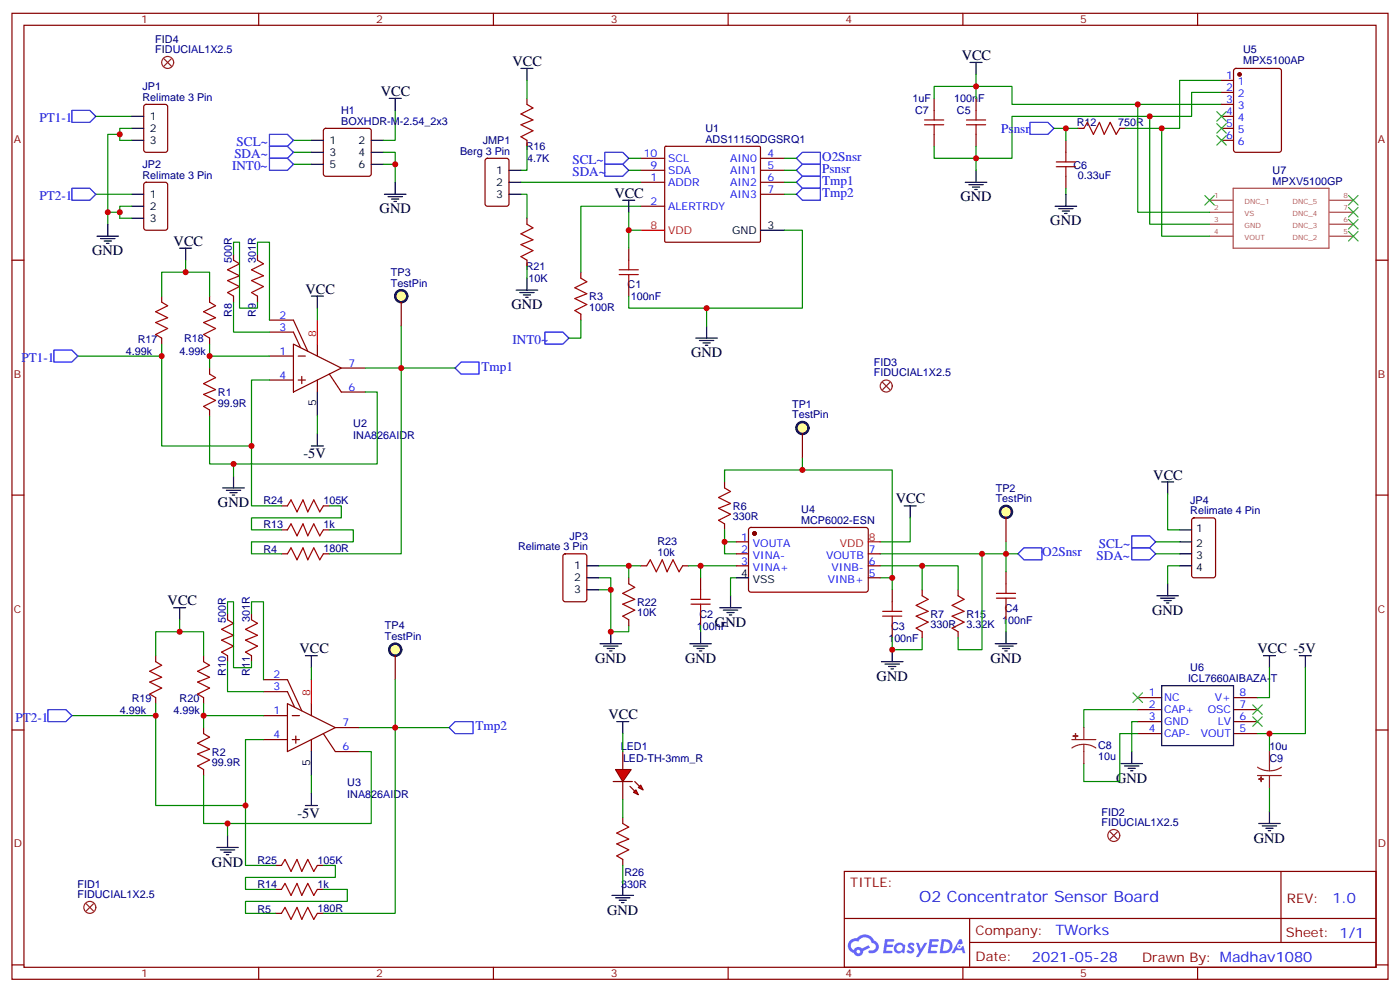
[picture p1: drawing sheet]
<svg xmlns="http://www.w3.org/2000/svg" width="412mm" height="292mm" viewBox="0 0 412 292" stroke-linecap="round" stroke-linejoin="round" font-family="sans-serif">
<g fill="none" stroke="#870000" stroke-width=".35">
<path d="M3.5 3.9h405.4v284.4h-405.4zM7.1 7.4h398.2v277.3h-398.2zM76.2 3.9v3.5M145.3 3.9v3.5M214.5 3.9v3.5M283.6 3.9v3.5M352.8 3.9v3.5M3.5 76.6h3.6M405.3 76.6h3.6M3.5 145.7h3.6M405.3 145.7h3.6M3.5 214.9h3.6"/>
<path d="M405.3 214.9h3.6M248.7 256.5h156.6v28.2h-156.6zM377.3 256.5v20.9M248.7 270.4h156.5M285.6 277.4h119.6M285.6 270.4v14.1M3.5 284h3.6M76.2 284.7v3.6M145.3 284.7v3.6M214.5 284.7v3.6M283.6 284.7v3.6M352.8 284.7v3.6"/>
<path d="M405.3 284h3.6"/>
</g>
<g fill="#5487ff">
<path d="M267.7 277.7a1.22 1.22 0 0 1 1.7 .2l-.4 .6a.47 .47 0 0 0-.3-.4 .47 .47 0 0 0-.5 .2l.1 .2a1.14 1.14 0 0 1 .8 1.8 1.14 1.14 0 0 1-1.9 0l-.2-.2 .5-.6 .7 .5a.29 .29 0 0 0 .3-.3 .29 .29 0 0 0-.2-.3 1.04 1.04 0 0 1-.6-1.7z"/>
<path d="M260.7 276.4h2.4l.3 .2-.2 .5-1.8 .1-.1 .8h1.5l.3 .4-.3 .4h-1.6l-.2 1.1h1.7l.2 .3-.2 .3-2.6 .1z"/>
<path d="M273.8 276.4h2.4l.3 .2-.1 .5-1.8 .1-.2 .8h1.6l.3 .4-.4 .4h-1.6l-.1 1.1h1.7l.2 .3-.2 .3-2.6 .1z"/>
<path d="M282.6 276.4h.7l.3 1.3-.6 .3a.69 .69 0 0 0-1 .3 .69 .69 0 0 0 .4 .9 .69 .69 0 0 0 .9-.6l.5-.2 .6 2.2h-.8l-.2-.9h-1.8l-.5 .9h-.8z"/>
<path d="M269.8 277.5h.8l.6 1.8 1.1-1.8h.9l-2.6 4.2h-.8l.9-1.5z"/>
<path d="M277.4 276.4l-.6 4.2h1.3a2.11 2.11 0 0 0 2.5-2.1 2.11 2.11 0 0 0-2.5-2.1zM278.1 277.2a1.39 1.39 0 0 1 1.7 1.4 1.39 1.39 0 0 1-1.8 1.3h-.3z"/>
<path d="M263.7 278.1a1.54 1.54 0 0 0-.1 2.1 1.54 1.54 0 0 0 2.2 .1l.6 .3 .3-2.3-.2-.3h-.4a1.49 1.49 0 0 0-2.4 .1zM264 279.1a.94 .94 0 0 1 1.8 0 .94 .94 0 0 1-1.8 0z"/>
<path d="M250.4 276.8a2.18 2.18 0 0 0 1.1 3.7 1.44 1.44 0 0 0 1.6 .9 1.44 1.44 0 0 0 1.2-1.4l2-1-.5-.8-1.9 1a1.47 1.47 0 0 0-2.4 .4 1.39 1.39 0 0 1-.7-1.9 1.39 1.39 0 0 1 2-.5 2.12 2.12 0 0 1 2.2-1.3 2.12 2.12 0 0 1 1.9 1.7 1.14 1.14 0 0 1 1.1 1.4 1.14 1.14 0 0 1-1.7 .7 .43 .43 0 0 0-.5 .4 .43 .43 0 0 0 .4 .5 1.98 1.98 0 0 0 2.5-1.2 1.98 1.98 0 0 0-1.2-2.6 3.1 3.1 0 0 0-5.3-.6l-.9 .1zM252.3 280.1a.55 .55 0 0 1 1.1 0 .55 .55 0 0 1-1.1 0z"/>
<circle cx="282.6" cy="278.5" r=".26"/>
</g>
<g fill="none" stroke="#008700" stroke-width=".35">
<path d="M28.2 34.3h10.6M38.8 37.8h-3.5v3.5h3.5M116.4 32.5v8.8h-3.5M155.2 23.7v5.3M275.2 29v-3.6h12.3v3.6M287.5 21.9v3.5h10.6v5.3h61.7M310.4 37.8h3.6M317.5 37.8h-3.5v3.5M359.8 23.7h-12.3v14.1h-15.9M359.8 27.2h-8.8v7.1h-52.9v12.3h-10.6v3.5M86.4 48.4h5.3M86.4 44.8h5.3"/>
<path d="M86.4 41.3h5.3M112.9 44.8h3.5v8.9M112.9 48.4h3.5M153.5 57.2h1.7v7M153.5 53.7h35.2M155.2 43.1v7h-1.7M185.2 46.6h3.5M185.2 50.1h3.5M231.1 53.7h3.5M231.1 46.6h3.5M231.1 50.1h3.5M231.1 57.2h3.5"/>
<path d="M275.2 43.1v3.5h12.3v-3.5M314 55.4v1.8M54.7 76.6v3.5M68.8 74.8v-3.5h1.8v19.4h5.2v-1.8M75.8 74.8v-3.5h3.6v22.9M155.2 78.4v3.5M185.2 62.5v5.3M188.7 60.7h-17.6v19.4M188.7 67.8h-3.5v5.3M231.1 67.8h5.3v22.9h-51.2v-3.5M47.6 87.2v-7.1h14.1v7.1M68.8 88.9v8.9h10.6"/>
<path d="M93.5 90.7v3.5M171.1 94.2v5.3h-3.5M47.6 101.3v3.5h-24.7M47.6 104.8v26.5h26.5v-19.4h5.3M61.7 101.3v7M61.7 104.8h17.7M107.6 108.3h26.5M118.2 108.3v54.7h-21.2M61.7 122.4v14.2h7.1v3.5M74.1 131.3v17.6h8.8M93.5 122.4v5.3M97 148.9h3.5v3.5h-26.4v3.6h8.8"/>
<path d="M97 156h7.1v3.5h-30v3.5h8.8M213.4 141.9v-3.6h49.4v31.8h-3.5M213.4 156v3.5M217 159.5h-3.6v3.5h3.6M176.4 170.1h3.5v15.8h5.3v-1.7M176.4 173.6h3.5M176.4 166.5h12.3M185.2 166.5v3.6M202.8 166.5h14.2M206.4 166.5v3.6M45.9 193v-7.1h14.1v7.1M52.9 182.4v3.5"/>
<path d="M67 194.8v8.8h10.6M67 180.7v-3.6h1.8v19.4h5.3v-1.7M74.1 180.7v-3.6h3.5v23M91.7 196.5v3.6M206.4 184.2v1.7M373.9 196.5v8.9h-3.5M384.5 196.5v19.4h-10.6M45.9 207.1v3.5h-24.7M45.9 210.6v26.5h26.4v-19.4h5.3M60 207.1v7.1M60 210.6h17.6M105.8 214.2h26.5"/>
<path d="M116.4 214.2v54.7h-21.2M335.1 215.9h-5.3v14.1h-10.5v-5.2M335.1 208.9h-15.8v5.3M335.1 212.4h-1.7v8.8M370.4 215.9h3.5v5.3M60 228.3v14.1h7v3.5M72.3 237.1v17.6h8.8M91.7 228.3v5.3M373.9 231.8v7.1M95.2 254.7h3.6v3.6h-26.5v3.5h8.8M95.2 261.8h7.1v3.5h-30v3.6h8.8"/>
</g>
<g fill="none" stroke="#00f" stroke-width=".35">
<path d="M21.2 32.5h5.3l1.7 1.8-1.7 1.7h-5.3zM79.4 39.5h5.3l1.7 1.8-1.7 1.8h-5.3zM303.4 36h5.3l1.7 1.8-1.7 1.7h-5.3zM79.4 46.6h5.3l1.7 1.8-1.7 1.7h-5.3zM79.4 43.1h5.3l1.7 1.7-1.7 1.8h-5.3zM178.2 44.8h5.2l1.8 1.8-1.8 1.8h-5.2zM178.2 48.4h5.2l1.8 1.7-1.8 1.8h-5.2zM234.6 46.6l1.8-1.8h5.3v3.6h-5.3zM234.6 50.1l1.8-1.7h5.3v3.5h-5.3zM234.6 53.7l1.8-1.8h5.3v3.5h-5.3zM234.6 57.2l1.8-1.8h5.3v3.5h-5.3zM160.5 97.8h5.3l1.8 1.7-1.8 1.8h-5.3z"/>
<path d="M15.9 103h5.3l1.7 1.8-1.7 1.8h-5.3zM134.1 108.3l1.7-1.7h5.3v3.5h-5.3zM14.1 208.9h5.3l1.8 1.7-1.8 1.8h-5.3zM132.3 214.2l1.8-1.8h5.2v3.5h-5.2z"/>
</g>
<g fill="none" stroke="#000" stroke-width=".35">
<path d="M285.8 18.4h3.5M287.5 18.4v3.5M114.7 29h3.5M116.4 29v3.5M153.5 20.1h3.5M155.2 20.1v3.6M113.2 57.2h6.4M114.3 57.9h4.2M115.4 58.6h2.1M116.1 59.3h.7M116.4 53.7v3.5M183.4 58.9h3.6"/>
<path d="M185.2 58.9v3.6M284.3 53.7h6.4M285.4 54.4h4.2M286.5 55.1h2.1M287.2 55.8h.7M287.5 50.1v3.6M314 57.2v3.5M52.9 73.1h3.5M54.7 73.1v3.5M224 67.8h7.1M310.8 60.7h6.3M311.9 61.4h4.2"/>
<path d="M312.9 62.1h2.1M313.6 62.8h.7M91.7 87.2h3.5M93.5 87.2v3.5M152 85.4h6.4M153.1 86.1h4.2M154.2 86.8h2.1M154.9 87.5h.7M155.2 81.9v3.5M93.5 115.4v7M91.7 131.3h3.5M93.5 127.7v3.6"/>
<path d="M65.6 143.6h6.4M66.7 144.3h4.2M67.7 145h2.1M68.4 145.7h.7M68.8 140.1v3.5M51.2 178.9h3.5M52.9 178.9v3.5M90 193h3.5M91.7 193v3.5M176.7 189.5h6.4M177.8 190.2h4.2M178.9 190.9h2.1"/>
<path d="M179.6 191.6h.7M179.9 185.9v3.6M203.2 189.5h6.3M204.3 190.2h4.2M205.3 190.9h2.1M206 191.6h.7M206.4 185.9v3.6M372.2 193h3.5M373.9 193v3.5M382.8 193h3.5M384.5 193v3.5M342.2 201.8h21.2v17.7h-21.2z"/>
<path d="M90 237.1h3.5M91.7 221.2v7.1M91.7 233.6v3.5M330.2 224.8h6.3M331.3 225.5h4.2M332.3 226.2h2.1M333 226.9h.7M333.4 221.2v3.6M373.9 238.9v3.5M63.9 249.4h6.3M64.9 250.2h4.2M66 250.9h2.1"/>
<path d="M66.7 251.6h.7M67 245.9v3.5M370.8 242.4h6.3M371.8 243.1h4.3M372.9 243.8h2.1M373.6 244.5h.7"/>
</g>
<g fill="none" stroke="#870000" stroke-width=".35">
<path d="M155.2 29v1.7M275.2 29v3.5M275.2 39.5v3.6M287.5 29v3.5M287.5 39.5v3.6M317.5 37.8h1.8M329.8 37.8h1.8M155.2 41.3v1.8M188.7 53.7h7.1M188.7 46.6h7.1M188.7 50.1h7.1M195.8 43.2l.3-.1h27.7l.2 .3v27.7l-.3 .2-27.7-.1-.2-.3z"/>
<path d="M224 53.7h7.1M224 46.6h7.1M224 50.1h7.1M224 57.2h7.1M314 41.3v3.5M314 51.9v3.5M68.8 74.8v1.8M75.8 74.8v1.8M155.2 64.2v1.8M155.2 76.6v1.8M185.2 73.1v3.5M188.7 60.7h7.1"/>
<path d="M47.6 87.2v1.7M47.6 99.5v1.8M61.7 87.2v1.7M61.7 99.5v1.8M68.8 87.2v1.7M75.8 87.2v1.7M79.4 97.8h7l2.1 4.5M79.4 94.2h7l4.3 9.2M171.1 80.1v1.8M171.1 92.5v1.7M185.2 83.6v3.6M61.7 108.3v1.8"/>
<path d="M79.4 104.8h7M79.4 111.9h7M86.4 101.3l14.1 7-14.1 7.1zM87.8 104.8h2.2M87.8 111.9h2.2M88.9 110.8v2.1M93.5 101.3v3.5M93.5 111.9v3.5M97 110.1l3.5 5.3h7.1M100.5 108.3h7.1M61.7 120.7v1.7M82.9 148.9h1.8"/>
<path d="M82.9 156h1.8M95.2 148.9h1.8M95.2 156h1.8M213.4 141.9v1.7M213.4 154.2v1.8M82.9 163h1.8M95.2 163h1.8M185.2 170.1v1.7M188.7 166.5h1.8M201.1 166.5h1.7M206.4 170.1v3.5M45.9 193v1.8"/>
<path d="M60 193v1.8M67 180.7v1.7M67 193v1.8M74.1 180.7v1.7M74.1 193v1.8M185.2 182.4v1.8M206.4 180.7v3.5M45.9 205.4v1.7M60 205.4v1.7M60 214.2v1.7M77.6 210.6h7.1M77.6 217.7h7.1"/>
<path d="M77.6 203.6h7.1l2.1 4.6M77.6 200.1h7.1l4.2 9.1M84.7 207.1l14.1 7.1-14.1 7zM86.1 210.6h2.1M86.1 217.7h2.1M87.1 216.6v2.2M91.7 207.1v3.5M91.7 217.7v3.5M95.2 215.9l3.6 5.3h7M98.8 214.2h7M335.1 205.4h7.1M335.1 208.9h7.1"/>
<path d="M335.1 212.4h7.1M335.1 215.9h7.1M363.4 205.4h7M363.4 208.9h7M363.4 212.4h7M363.4 215.9h7M60 226.5v1.8M81.1 254.7h1.8M93.5 254.7h1.7M81.1 261.8h1.8M81.1 268.9h1.8M93.5 261.8h1.7"/>
<path d="M93.5 268.9h1.7"/>
</g>
<path d="M188.7 67.8h7.1M93.5 94.2v7.1M91.7 200.1v7" fill="none" stroke="#f00" stroke-width=".35"/>
<g fill="none" stroke="#a10000" stroke-width=".35">
<path d="M155.2 30.7l1.8 1.1-3.5 1.7 3.5 1.8-3.5 1.4 3.5 1.8-3.5 1.8 1.7 1M272.3 36.7h5.7M272.3 35.3h5.7M275.2 32.5v2.8M275.2 36.7v2.8M284.7 36.7h5.6M284.7 35.3h5.6M287.5 32.5v2.8M287.5 36.7v2.8M319.3 37.8l1-1.8 1.8 3.5 1.7-3.5 1.5 3.5 1.7-3.5 1.8 3.5 1-1.7M311.1 49.1h5.7M311.1 47.7h5.7"/>
<path d="M314 44.8v2.9M314 49.1v2.8M68.8 76.6l1.8 1-3.6 1.8 3.6 1.8-3.6 1.4 3.6 1.7-3.6 1.8 1.8 1.1M75.8 76.6l1.8 1-3.5 1.8 3.5 1.8-3.5 1.4 3.5 1.7-3.5 1.8 1.7 1.1M155.2 66l1.8 1.1-3.5 1.7 3.5 1.8-3.5 1.4 3.5 1.8-3.5 1.7 1.7 1.1M182.4 79.4h5.6M185.2 76.6v2.8M47.6 88.9l1.8 1.1-3.5 1.8 3.5 1.7-3.5 1.4 3.5 1.8-3.5 1.8 1.7 1M61.7 88.9l1.8 1.1-3.5 1.8 3.5 1.7-3.5 1.4 3.5 1.8-3.5 1.8 1.7 1M171.1 81.9l1.8 1-3.6 1.8 3.6 1.8-3.6 1.4 3.6 1.7-3.6 1.8 1.8 1.1M182.4 80.8h5.6M185.2 80.8v2.8"/>
<path d="M61.7 110.1l1.8 1.1-3.5 1.7 3.5 1.8-3.5 1.4 3.5 1.8-3.5 1.7 1.7 1.1M84.7 148.9l1-1.8 1.8 3.6 1.8-3.6 1.4 3.6 1.7-3.6 1.8 3.6 1-1.8M84.7 156l1-1.8 1.8 3.5 1.8-3.5 1.4 3.5 1.7-3.5 1.8 3.5 1-1.7M213.4 143.6l1.8 1.1-3.5 1.7 3.5 1.8-3.5 1.4 3.5 1.8-3.5 1.7 1.7 1.1M84.7 163l1-1.7 1.8 3.5 1.8-3.5 1.4 3.5 1.7-3.5 1.8 3.5 1-1.8M185.2 171.8l1.8 1.1-3.6 1.8 3.6 1.7-3.6 1.4 3.6 1.8-3.6 1.8 1.8 1M190.5 166.5l1.1-1.7 1.7 3.5 1.8-3.5 1.4 3.5 1.8-3.5 1.7 3.5 1.1-1.8M203.6 177.8h5.6M203.6 176.4h5.6M206.4 173.6v2.8M206.4 177.8v2.9M45.9 194.8l1.7 1-3.5 1.8 3.5 1.8-3.5 1.4 3.5 1.7-3.5 1.8 1.8 1.1"/>
<path d="M60 194.8l1.7 1-3.5 1.8 3.5 1.8-3.5 1.4 3.5 1.7-3.5 1.8 1.8 1.1M67 182.4l1.8 1.1-3.5 1.7 3.5 1.8-3.5 1.4 3.5 1.8-3.5 1.7 1.7 1.1M74.1 182.4l1.7 1.1-3.5 1.7 3.5 1.8-3.5 1.4 3.5 1.8-3.5 1.7 1.8 1.1M60 215.9l1.7 1.1-3.5 1.8 3.5 1.7-3.5 1.4 3.5 1.8-3.5 1.8 1.8 1M82.9 254.7l1.1-1.7 1.7 3.5 1.8-3.5 1.4 3.5 1.8-3.5 1.7 3.5 1.1-1.8M82.9 261.8l1.1-1.8 1.7 3.6 1.8-3.6 1.4 3.6 1.8-3.6 1.7 3.6 1.1-1.8M82.9 268.9l1.1-1.8 1.7 3.5 1.8-3.5 1.4 3.5 1.8-3.5 1.7 3.5 1.1-1.7"/>
</g>
<path d="M333.7 203.9l2.8 2.9M336.5 203.9l-2.8 2.9M369 211l2.8 2.8M369 207.5l2.8 2.8M371.8 211l-2.8 2.8M371.8 207.5l-2.8 2.8" fill="none" stroke="#3c3" stroke-width=".35"/>
<path d="M315.7 217.7h7.1M319.3 219.1l1.8 .2 1.7 .9M319.3 219.1l-1.9 .2-1.7 .9M319.3 214.2v3.5M319.3 219.1v5.7M370.4 225.8l1.7 .8 1.8 .3M370.4 228.3h7.1M373.9 221.2v5.7M373.9 228.3v3.5M377.5 225.8l-1.7 .8-1.9 .3" fill="none" stroke="#8c2424" stroke-width=".35"/>
<g fill="#8c2424" stroke="#8c2424" stroke-width=".35">
<path d="M370.8 229.3h1.4z"/>
<path d="M371.5 228.6v1.4z"/>
<path d="M316.1 216.6l1.4 .1z"/>
<path d="M316.8 215.9v1.4z"/>
</g>
<circle cx="236.4" cy="126" r="1.76" fill="#ff9" stroke="#000" stroke-width=".71"/>
<path d="M236.4 127.7v7.1M262.8 173.6v3.5M271.6 173.6v1.8M282.2 173.6v1.8M296.3 168.3v3.5M296.3 178.9v3.5M262.8 184.2v3.5M271.6 185.9v1.8M282.2 185.9v1.8" fill="none" stroke="#870000" stroke-width=".35"/>
<path d="M236.4 134.8v3.5M268.1 152.4v7.1h-8.8M217 170.1h-1.8v5.3M259.3 166.5h12.3v7.1M259.3 163h30v28.2h-7.1v-3.5M262.8 170.1v3.5M271.6 166.5h10.6v7.1M289.3 163h7v5.3M262.8 187.7v3.5h8.8v-3.5M296.3 182.4v3.5" fill="none" stroke="#008700" stroke-width=".35"/>
<path d="M260 180h5.6M262.8 177.1v2.9M271.6 175.4l1.8 1-3.5 1.8 3.5 1.8-3.5 1.4 3.5 1.7-3.5 1.8 1.7 1M282.2 175.4l1.8 1-3.5 1.8 3.5 1.8-3.5 1.4 3.5 1.7-3.5 1.8 1.7 1M293.5 176.1h5.7M293.5 174.7h5.7M296.3 171.8v2.9M296.3 176.1v2.8M260 181.4h5.6M262.8 181.4v2.8" fill="none" stroke="#a10000" stroke-width=".35"/>
<g fill="none" stroke="#000" stroke-width=".35">
<path d="M266.3 148.9h3.6M268.1 148.9v3.5M212 178.9h6.4M213.1 179.6h4.2M215.2 175.4v3.5M214.1 180.3h2.2M214.8 181h.7M259.6 194.8h6.4M260.7 195.5h4.2M261.8 196.2h2.1M262.5 196.9h.7M262.8 191.2v3.6"/>
<path d="M293.2 189.5h6.3M294.2 190.2h4.2M295.3 190.9h2.1M296 191.6h.7M296.3 185.9v3.6"/>
</g>
<circle cx="296.3" cy="150.7" r="1.76" fill="#ff9" stroke="#000" stroke-width=".71"/>
<path d="M217 159.5h3.5M220.7 155.5l.5-.2h34.1l.5 .7-.1 17.9-.6 .4-34.2-.1-.4-.6v-17.6zM296.3 152.4v7.1M217 163h3.5M217 166.5h3.5M255.8 163h3.5M255.8 166.5h3.5M255.8 170.1h3.5" fill="none" stroke="#870000" stroke-width=".35"/>
<path d="M299.9 163l1.7-1.7h5.3v3.5h-5.3z" fill="none" stroke="#00f" stroke-width=".35"/>
<path d="M35.3 39.5h-3.6v26.5M107.6 115.4h3.5v21.2h-42.3M296.3 159.5v3.5h3.6M105.8 221.2h3.6v21.2h-42.4" fill="none" stroke="#008700" stroke-width=".35"/>
<path d="M28.6 69.5h6.3M29.6 70.2h4.3M30.7 70.9h2.1M31.4 71.6h.7M31.7 66v3.5M217 170.1h3.5" fill="none" stroke="#000" stroke-width=".35"/>
<circle cx="222.2" cy="157" r=".53" fill="#870000" stroke="#870000" stroke-width=".35"/>
<path d="M255.8 159.5h3.5" fill="none" stroke="#f00" stroke-width=".35"/>
<g fill="#f00" stroke="#870000" stroke-width=".35">
<path d="M181.3 226.5h4.6l-2.5 3.5z"/>
<path d="M180.6 230h5.7z"/>
</g>
<g fill="#870000" stroke="#870000" stroke-width=".35">
<path d="M187 230l1.4 1.5z"/>
<path d="M185.6 231.5l1.4 1.4z"/>
</g>
<g fill="#f00" stroke="#870000" stroke-width=".35">
<path d="M188 231.8l.7-.7 .7 1.4z"/>
<path d="M186.6 233.2l.7-.7 .7 1.4z"/>
</g>
<g fill="none" stroke="#870000" stroke-width=".35">
<path d="M42.6 30.9l.4-.2h5.7l.6 .5 .1 12.9-.5 .7h-5.9l-.6-.4-.1-13zM359.8 37.8h3.6M359.8 34.3h3.6M359.8 30.7h3.6M359.8 27.2h3.6M359.8 23.7h3.6M363.6 20.4l.5-.3h12.7l.6 .5 .1 23.5-.5 .7h-12.9l-.7-.4v-23.6zM42.6 53.9l.4-.2h5.7l.6 .4 .1 13-.5 .6-5.9 .1-.6-.5-.1-12.9zM359.8 41.3h3.6M351.2 152.6l.5-.2h5.7l.6 .5 .1 16.5-.5 .6-5.9 .1-.6-.5-.1-16.5zM183.4 221.2v5.3M183.4 230v5.3"/>
<path d="M183.4 240.6v1.8M183.4 253v1.7"/>
</g>
<path d="M183.4 242.4l1.8 1.1-3.5 1.7 3.5 1.8-3.5 1.4 3.5 1.8-3.5 1.7 1.7 1.1" fill="none" stroke="#a10000" stroke-width=".35"/>
<g fill="none" stroke="#000" stroke-width=".35">
<path d="M38.8 34.3h3.5M38.8 37.8h3.5M38.8 41.3h3.5M38.8 57.2h3.5M38.8 64.2h3.5M38.8 60.7h3.5M205 99.5h6.3M208.1 96v3.5M206 100.2h4.3M207.1 100.9h2.1M207.8 101.6h.7M342.2 141.9h3.5"/>
<path d="M344 141.9v3.5M347.5 156h3.5M347.5 159.5h3.5M340.8 175.4h6.3M341.8 176.1h4.3M342.9 176.8h2.1M343.6 177.5h.7M344 171.8v3.6M347.5 163h3.5M347.5 166.5h3.5M181.7 212.4h3.5M183.4 212.4v3.5"/>
<path d="M180.3 263.6h6.3M181.3 264.3h4.3M182.4 265h2.1M183.1 265.7h.7M183.4 260v3.6"/>
</g>
<g fill="none" stroke="#008700" stroke-width=".35">
<path d="M335.1 30.7v31.8h21.2M338.7 34.3v31.7h17.6M342.2 37.8v31.7h14.1M28.2 57.2h10.6M31.7 62.5h3.6M38.8 60.7h-3.5v3.5h3.5M208.1 90.7v5.3M340.4 159.5h7.1M344 145.4v10.6h3.5M340.4 163h7.1M347.5 166.5h-3.5v5.3M183.4 215.9v5.3"/>
<path d="M183.4 235.3v5.3M183.4 254.7v5.3"/>
</g>
<path d="M21.2 55.4h5.3l1.7 1.8-1.7 1.7h-5.3zM333.4 157.7h5.3l1.7 1.8-1.7 1.8h-5.3zM333.4 161.3h5.3l1.7 1.7-1.7 1.8h-5.3z" fill="none" stroke="#00f" stroke-width=".35"/>
<g fill="none" stroke="#8c2424" stroke-width=".35">
<path d="M48.3 17.3l2.1 2.1M50.4 17.3l-2.1 2.1M260 112.6l2.1 2.1M262.1 112.6l-2.1 2.1M327 244.9l2.1 2.1M329.1 244.9l-2.1 2.1M25.4 266l2.1 2.1M27.5 266l-2.1 2.1"/>
<circle cx="49.4" cy="18.4" r="1.76"/>
<circle cx="261.1" cy="113.6" r="1.76"/>
<circle cx="328.1" cy="245.9" r="1.76"/>
<circle cx="26.5" cy="267.1" r="1.76"/>
</g>
<path d="M356.3 58.9h7M363.3 55.4h28.2v17.7h-28.2zM391.7 58.9h6.9M356.3 62.5h7M356.3 66h7M356.3 69.5h7M391.7 62.5h6.9M391.7 66h6.9M391.7 69.5h6.9" fill="none" stroke="#a64a4a" stroke-width=".35"/>
<g fill="none" stroke="#3c3" stroke-width=".35">
<path d="M358.4 32.8l2.8 2.9M358.4 36.4l2.8 2.8M358.4 39.9l2.8 2.8M361.2 32.8l-2.8 2.9M361.2 36.4l-2.8 2.8M361.2 39.9l-2.8 2.8M354.9 57.5l2.8 2.9M357.7 57.5l-2.8 2.9M397.2 57.5l2.8 2.9M400 57.5l-2.8 2.9M397.2 61.1l2.8 2.8M397.2 64.6l2.8 2.8"/>
<path d="M397.2 68.1l2.8 2.8M400 61.1l-2.8 2.8M400 64.6l-2.8 2.8M400 68.1l-2.8 2.8"/>
</g>
<circle cx="365.1" cy="21.9" r=".53" fill="#870000" stroke="#870000" stroke-width=".35"/>
<circle cx="118.2" cy="87.2" r="1.76" fill="#ff9" stroke="#000" stroke-width=".71"/>
<path d="M118.2 88.9v7.1" fill="none" stroke="#870000" stroke-width=".35"/>
<circle cx="116.4" cy="191.2" r="1.76" fill="#ff9" stroke="#000" stroke-width=".71"/>
<path d="M95.5 38l.5-.2h12.7l.5 .2 .2 .5v12.7l-.3 .5-.4 .2h-12.7l-.5-.2-.3-.5v-12.7zM143.1 46.8l.5-.2h5.6l.7 .4v13l-.4 .7h-5.9l-.7-.4v-13zM166 163.2l.5-.2h5.7l.6 .4 .1 13-.5 .7h-5.9l-.6-.4-.1-13zM116.4 193v7.1" fill="none" stroke="#870000" stroke-width=".35"/>
<path d="M118.2 96v12.3M116.4 200.1v14.1" fill="none" stroke="#008700" stroke-width=".35"/>
<path d="M91.7 41.3h3.5M91.7 44.8h3.5M91.7 48.4h3.5M109.4 41.3h3.5M109.4 44.8h3.5M109.4 48.4h3.5M149.9 57.2h3.6M149.9 50.1h3.6M149.9 53.7h3.6M172.9 173.6h3.5M172.9 166.5h3.5M172.9 170.1h3.5" fill="none" stroke="#000" stroke-width=".35"/>
<g fill="#c00">
<circle cx="116.4" cy="48.4" r=".88"/>
<circle cx="287.5" cy="25.4" r=".88"/>
<circle cx="287.5" cy="46.6" r=".88"/>
<circle cx="314" cy="37.8" r=".88"/>
<circle cx="185.2" cy="67.8" r=".88"/>
<circle cx="118.2" cy="108.3" r=".88"/>
<circle cx="47.6" cy="104.8" r=".88"/>
<circle cx="54.7" cy="80.1" r=".88"/>
<circle cx="61.7" cy="104.8" r=".88"/>
<circle cx="74.1" cy="131.3" r=".88"/>
<circle cx="72.3" cy="237.1" r=".88"/>
<circle cx="60" cy="210.6" r=".88"/>
<circle cx="52.9" cy="185.9" r=".88"/>
<circle cx="45.9" cy="210.6" r=".88"/>
<circle cx="116.4" cy="214.2" r=".88"/>
<circle cx="373.9" cy="215.9" r=".88"/>
<circle cx="179.9" cy="173.6" r=".88"/>
<circle cx="185.2" cy="166.5" r=".88"/>
<circle cx="179.9" cy="185.9" r=".88"/>
<circle cx="206.4" cy="166.5" r=".88"/>
<circle cx="213.4" cy="159.5" r=".88"/>
<circle cx="236.4" cy="138.3" r=".88"/>
<circle cx="262.8" cy="170.1" r=".88"/>
<circle cx="262.8" cy="191.2" r=".88"/>
<circle cx="271.6" cy="166.5" r=".88"/>
<circle cx="289.3" cy="163" r=".88"/>
<circle cx="296.3" cy="163" r=".88"/>
<circle cx="68.8" cy="136.6" r=".88"/>
<circle cx="35.3" cy="39.5" r=".88"/>
<circle cx="67" cy="242.4" r=".88"/>
<circle cx="208.1" cy="90.7" r=".88"/>
<circle cx="35.3" cy="62.5" r=".88"/>
<circle cx="31.8" cy="62.5" r=".88"/>
<circle cx="335.1" cy="30.7" r=".88"/>
<circle cx="338.7" cy="34.3" r=".88"/>
<circle cx="342.2" cy="37.8" r=".88"/>
</g>
<text font-size="4.6" fill="#00f" x="270.8" y="265.5">O2 Concentrator Sensor Board</text>
<g font-size="4.2">
<text x="283.3" y="17.7">VCC</text>
<text x="151" y="19.4">VCC</text>
<text x="112.2" y="28.3">VCC</text>
<text x="181" y="58.2">VCC</text>
<text x="282.9" y="59.3">GND</text>
<text x="111.8" y="62.8">GND</text>
<text x="309.4" y="66.4">GND</text>
<text x="27.2" y="75.2">GND</text>
<text x="51.2" y="72.4">VCC</text>
<text x="90" y="86.5">VCC</text>
<text x="150.6" y="91.1">GND</text>
<text x="203.6" y="105.2">GND</text>
<text x="89.4" y="134.8">-5V</text>
<text x="339.7" y="141.1">VCC</text>
<text x="64.2" y="149.3">GND</text>
<text x="263.9" y="148.2">VCC</text>
<text x="49.4" y="178.2">VCC</text>
<text x="210.6" y="184.5">GND</text>
<text x="339.4" y="181">GND</text>
<text x="88.2" y="192.3">VCC</text>
<text x="175.3" y="195.1">GND</text>
<text x="201.8" y="195.1">GND</text>
<text x="291.7" y="195.1">GND</text>
<text x="370.4" y="192.3">VCC -5V</text>
<text x="258.2" y="200.4">GND</text>
<text x="179.2" y="211.7">VCC</text>
<text x="328.8" y="230.4">GND</text>
<text x="87.6" y="240.6">-5V</text>
<text x="369.4" y="248">GND</text>
<text x="62.4" y="255.1">GND</text>
<text x="178.9" y="269.2">GND</text>
</g>
<g font-size="4.2" fill="#00f">
<text x="392.5" y="265.8">1.0</text>
<text x="310.9" y="275.3">TWorks</text>
<text x="304" y="283.1">2021-05-28</text>
</g>
<g font-size="3.9" fill="#00f">
<text x="11.6" y="36">PT1-1</text>
<text x="294.9" y="39">Psnsr</text>
<text x="69" y="46.6">SDA~</text>
<text x="69.7" y="43.1">SCL~</text>
<text x="242.2" y="47.4">O2Snsr</text>
<text x="68.4" y="50.1">INT0~</text>
<text x="168.6" y="48.4">SCL~</text>
<text x="168.6" y="51.9">SDA~</text>
<text x="242.2" y="51">Psnsr</text>
<text x="11.6" y="58.9">PT2-1</text>
<text x="242.2" y="54.5">Tmp1</text>
<text x="242.2" y="58">Tmp2</text>
<text x="151" y="101.3">INT0~</text>
<text x="6.4" y="106.6">PT1-1</text>
<text x="141.8" y="109.1">Tmp1</text>
<text x="323.7" y="161.3">SCL~</text>
<text x="307" y="163.8">O2Snsr</text>
<text x="323" y="164.8">SDA~</text>
<text x="4.6" y="212.4">PT2-1</text>
<text x="140.1" y="215">Tmp2</text>
</g>
<g font-size="3.9" fill="#800">
<text x="250.5" y="261.1">TITLE:</text>
<text x="379.1" y="265.8">REV:</text>
<text x="287.4" y="275.3">Company:</text>
<text x="378.7" y="275.9">Sheet: 1/1</text>
<text x="287.4" y="283">Date:</text>
<text x="336.4" y="283.1">Drawn By: Madhav1080</text>
</g>
<g font-size="3.2" fill="#800">
<text x="41.6" y="6.9">1</text>
<text x="110.8" y="6.9">2</text>
<text x="179.9" y="6.9">3</text>
<text x="249.1" y="6.9">4</text>
<text x="318.2" y="6.9">5</text>
<text x="4.1" y="42">A</text>
<text x="405.9" y="42">A</text>
<text x="4.1" y="111.2">B</text>
<text x="405.9" y="111.2">B</text>
<text x="4.1" y="180.3">C</text>
<text x="405.9" y="180.3">C</text>
<text x="4.1" y="249.4">D</text>
<text x="405.9" y="249.4">D</text>
<text x="41.6" y="287.7">1</text>
<text x="110.8" y="287.7">2</text>
<text x="179.9" y="287.7">3</text>
<text x="249.1" y="287.7">4</text>
<text x="318.2" y="287.7">5</text>
</g>
<g font-size="3.2" fill="#000080">
<text x="45.8" y="15.6">FIDUCIAL1X2.5</text>
<text x="45.8" y="12.5">FID4</text>
<text x="366.2" y="15.7">U5</text>
<text x="366.2" y="18.9">MPX5100AP</text>
<text x="42" y="29.7">Relimate 3 Pin</text>
<text x="42" y="26.4">JP1</text>
<text x="100.5" y="33.7">H1</text>
<text x="268.8" y="30.2">1uF</text>
<text x="269.5" y="33.7">C7</text>
<text x="281.1" y="30.1">100nF</text>
<text x="281.9" y="33.7">C5</text>
<text x="100.5" y="36.7">BOXHDR-M-2.54_2x3</text>
<text x="207.8" y="41.9">ADS1115QDGSRQ1</text>
<text x="207.8" y="38.8">U1</text>
<text x="317.2" y="37.2">R12</text>
<text x="329.4" y="37.2">750R</text>
<text x="135.5" y="45.5">Berg 3 Pin</text>
<text x="142.2" y="42.5">JMP1</text>
<text x="154.9" y="44.3">R16</text>
<text x="155.3" y="47.8">4.7K</text>
<text x="42" y="52.6">Relimate 3 Pin</text>
<text x="42" y="49.4">JP2</text>
<text x="316.2" y="49.6">C6</text>
<text x="317.5" y="52.7">0.33uF</text>
<text x="374.9" y="51.1">U7</text>
<text x="374.9" y="54.4">MPXV5100GP</text>
<text x="68.3" y="77.4" transform="rotate(-90 68.3 77.4)">500R</text>
<text x="75.3" y="77.3" transform="rotate(-90 75.3 77.3)">301R</text>
<text x="115.2" y="81.2">TP3</text>
<text x="154.9" y="79.6">R21</text>
<text x="155.7" y="83.1">10K</text>
<text x="115.2" y="84.3">TestPin</text>
<text x="173.6" y="88.4">R3</text>
<text x="184.9" y="84.9">C1</text>
<text x="185.8" y="88.4">100nF</text>
<text x="68.3" y="93.2" transform="rotate(-90 68.3 93.2)">R8</text>
<text x="75.3" y="93.2" transform="rotate(-90 75.3 93.2)">R9</text>
<text x="173.6" y="91.5">100R</text>
<text x="40.6" y="100.9">R17</text>
<text x="54.2" y="100.8">R18</text>
<text x="37" y="104.4">4.99k</text>
<text x="52.9" y="104.4">4.99k</text>
<text x="257.4" y="107.8">FID3</text>
<text x="257.4" y="110.8">FIDUCIAL1X2.5</text>
<text x="64.2" y="119.7">99.9R</text>
<text x="64.2" y="116.7">R1</text>
<text x="233.3" y="120">TP1</text>
<text x="104.1" y="125.6">U2</text>
<text x="233.3" y="123.2">TestPin</text>
<text x="104.1" y="129.1">INA826AIDR</text>
<text x="77.6" y="148.5">R24</text>
<text x="95.2" y="148.5">105K</text>
<text x="293.3" y="147.8">TestPin</text>
<text x="293.3" y="144.7">TP2</text>
<text x="350.6" y="148.4">JP4</text>
<text x="77.6" y="155.5">R13</text>
<text x="95.2" y="155.5">1k</text>
<text x="215.9" y="153.2">330R</text>
<text x="215.9" y="150">R6</text>
<text x="236" y="154.2">MCP6002-ESN</text>
<text x="236" y="151.1">U4</text>
<text x="350.6" y="151.4">Relimate 4 Pin</text>
<text x="152.6" y="162">Relimate 3 Pin</text>
<text x="167.8" y="158.9">JP3</text>
<text x="193.7" y="160.6">R23</text>
<text x="77.6" y="162.9">R4</text>
<text x="95.2" y="162.6">180R</text>
<text x="193.7" y="163.7">10k</text>
<text x="187.7" y="178.3">R22</text>
<text x="66.5" y="183.3" transform="rotate(-90 66.5 183.3)">500R</text>
<text x="73.6" y="183.1" transform="rotate(-90 73.6 183.1)">301R</text>
<text x="113.4" y="185.3">TP4</text>
<text x="187.7" y="181.4">10K</text>
<text x="205.2" y="185.3">100nF</text>
<text x="206" y="181.8">C2</text>
<text x="262.5" y="185.3">C3</text>
<text x="274.1" y="185">330R</text>
<text x="274.1" y="181.8">R7</text>
<text x="284.7" y="185">3.32K</text>
<text x="284.7" y="181.8">R15</text>
<text x="295.2" y="183.6">100nF</text>
<text x="296" y="180">C4</text>
<text x="113.4" y="188.4">TestPin</text>
<text x="261.7" y="188.8">100nF</text>
<text x="350.6" y="197.6">U6</text>
<text x="66.5" y="199" transform="rotate(-90 66.5 199)">R10</text>
<text x="73.6" y="199" transform="rotate(-90 73.6 199)">R11</text>
<text x="349.9" y="200.8">ICL7660AIBAZA-T</text>
<text x="38.8" y="206.7">R19</text>
<text x="52.9" y="206.7">R20</text>
<text x="35.3" y="210.2">4.99k</text>
<text x="51.2" y="210.2">4.99k</text>
<text x="182.9" y="220.7">LED1</text>
<text x="323.5" y="220.6">C8</text>
<text x="373.9" y="220.7">10u</text>
<text x="62.4" y="225.5">99.9R</text>
<text x="62.4" y="222.5">R2</text>
<text x="183.5" y="224.2">LED-TH-3mm_R</text>
<text x="323.5" y="223.8">10u</text>
<text x="373.9" y="224.2">C9</text>
<text x="102.3" y="231.4">U3</text>
<text x="102.3" y="234.9">INA826AIDR</text>
<text x="324.4" y="243.1">FIDUCIAL1X2.5</text>
<text x="324.4" y="240.1">FID2</text>
<text x="75.8" y="254.3">R25</text>
<text x="93.5" y="254.3">105K</text>
<text x="184" y="257.7">R26</text>
<text x="22.8" y="261.2">FID1</text>
<text x="75.9" y="261.4">R14</text>
<text x="93.5" y="261.4">1k</text>
<text x="183" y="261.2">330R</text>
<text x="22.8" y="264.3">FIDUCIAL1X2.5</text>
<text x="75.9" y="268.7">R5</text>
<text x="93.5" y="268.4">180R</text>
</g>
<g font-size="3.2" fill="#00f">
<text x="361.2" y="23.3">1</text>
<text x="361.2" y="26.8">2</text>
<text x="364.7" y="28.6">2</text>
<text x="364.7" y="25.1">1</text>
<text x="361.2" y="33.9">4</text>
<text x="361.2" y="30.4">3</text>
<text x="364.7" y="35.7">4</text>
<text x="364.7" y="32.1">3</text>
<text x="361.2" y="41">6</text>
<text x="361.2" y="37.4">5</text>
<text x="364.7" y="39.2">5</text>
<text x="189.6" y="46.2">10</text>
<text x="196.8" y="47.7">SCL</text>
<text x="215.1" y="47.7">AIN0</text>
<text x="226.1" y="46.2">4</text>
<text x="364.7" y="42.7">6</text>
<text x="191.7" y="53.3">1</text>
<text x="191.7" y="49.8">9</text>
<text x="196.8" y="51.2">SDA</text>
<text x="215.1" y="51.2">AIN1</text>
<text x="226.1" y="49.8">5</text>
<text x="226.1" y="53.3">6</text>
<text x="196.8" y="54.7">ADDR</text>
<text x="215.1" y="54.7">AIN2</text>
<text x="215.1" y="58.2">AIN3</text>
<text x="226.1" y="56.8">7</text>
<text x="191.7" y="60.4">2</text>
<text x="196.8" y="61.8">ALERTRDY</text>
<text x="82.3" y="93.9">2</text>
<text x="82.3" y="97.4">3</text>
<text x="82.3" y="104.5">1</text>
<text x="102.7" y="108">7</text>
<text x="82.3" y="111.5">4</text>
<text x="102.7" y="115">6</text>
<text x="218.3" y="159.1">1</text>
<text x="221.8" y="160.9">VOUTA</text>
<text x="218.3" y="162.7">2</text>
<text x="218.3" y="166.2">3</text>
<text x="221.8" y="164.4">VINA-</text>
<text x="221.8" y="168">VINA+</text>
<text x="243.3" y="164.4">VOUTB</text>
<text x="245" y="168">VINB-</text>
<text x="255.9" y="166.2">6</text>
<text x="255.9" y="162.7">7</text>
<text x="243.8" y="171.5">VINB+</text>
<text x="255.9" y="169.7">5</text>
<text x="80.5" y="199.7">2</text>
<text x="80.5" y="203.2">3</text>
<text x="338.4" y="205">1</text>
<text x="338.4" y="208.5">2</text>
<text x="342.9" y="206.4">NC</text>
<text x="342.9" y="209.9">CAP+</text>
<text x="355.8" y="209.9">OSC</text>
<text x="357.9" y="206.4">V+</text>
<text x="365.1" y="208.5">7</text>
<text x="365.1" y="205">8</text>
<text x="80.5" y="210.3">1</text>
<text x="100.9" y="213.8">7</text>
<text x="338.4" y="212.1">3</text>
<text x="338.4" y="215.6">4</text>
<text x="342.9" y="213.5">GND</text>
<text x="358.7" y="213.5">LV</text>
<text x="365.1" y="215.6">5</text>
<text x="365.1" y="212.1">6</text>
<text x="80.5" y="217.3">4</text>
<text x="100.9" y="220.9">6</text>
<text x="342.9" y="217">CAP-</text>
<text x="353.7" y="217">VOUT</text>
</g>
<g font-size="3.2">
<text x="44.1" y="35.3">1</text>
<text x="44.1" y="38.8">2</text>
<text x="44.1" y="42.4">3</text>
<text x="97" y="42.4">1</text>
<text x="97" y="45.9">3</text>
<text x="105.6" y="42.4">2</text>
<text x="105.6" y="45.9">4</text>
<text x="97" y="49.4">5</text>
<text x="105.6" y="49.4">6</text>
<text x="146.2" y="51.2">1</text>
<text x="44.1" y="58.2">1</text>
<text x="146.2" y="58.2">3</text>
<text x="146.2" y="54.7">2</text>
<text x="44.1" y="65.3">3</text>
<text x="44.1" y="61.8">2</text>
<text x="215.7" y="68.8">GND</text>
<text x="226.1" y="67.4">3</text>
<text x="93.1" y="119.5" transform="rotate(-90 93.1 119.5)">5</text>
<text x="352.3" y="156.7">1</text>
<text x="352.3" y="160.9">2</text>
<text x="169.1" y="167.6">1</text>
<text x="352.3" y="164.4">3</text>
<text x="352.3" y="168">4</text>
<text x="169.1" y="171.1">2</text>
<text x="218.3" y="169.7">4</text>
<text x="221.8" y="171.5">VSS</text>
<text x="169.1" y="174.7">3</text>
<text x="91.4" y="225.4" transform="rotate(-90 91.4 225.4)">5</text>
</g>
<g font-size="3.2" fill="#f00">
<text x="191.7" y="67.4">8</text>
<text x="196.8" y="68.8">VDD</text>
<text x="93.1" y="99.2" transform="rotate(-90 93.1 99.2)">8</text>
<text x="247.4" y="160.9">VDD</text>
<text x="255.9" y="159.1">8</text>
<text x="91.4" y="205" transform="rotate(-90 91.4 205)">8</text>
</g>
<g font-size="2.1" fill="#a54b4b">
<text x="357.6" y="58.3">1</text>
<text x="366.6" y="60">DNC_1</text>
<text x="380.7" y="60">DNC_5</text>
<text x="395.7" y="58.3">8</text>
<text x="357.6" y="61.8">2</text>
<text x="357.6" y="65.3">3</text>
<text x="366.6" y="63.5">VS</text>
<text x="380.7" y="63.5">DNC_4</text>
<text x="395.7" y="65.3">6</text>
<text x="395.7" y="61.8">7</text>
<text x="357.6" y="68.8">4</text>
<text x="366.6" y="67">GND</text>
<text x="366.6" y="70.6">VOUT</text>
<text x="380.7" y="70.6">DNC_2</text>
<text x="380.7" y="67">DNC_3</text>
<text x="395.7" y="68.8">5</text>
</g>
</svg>
